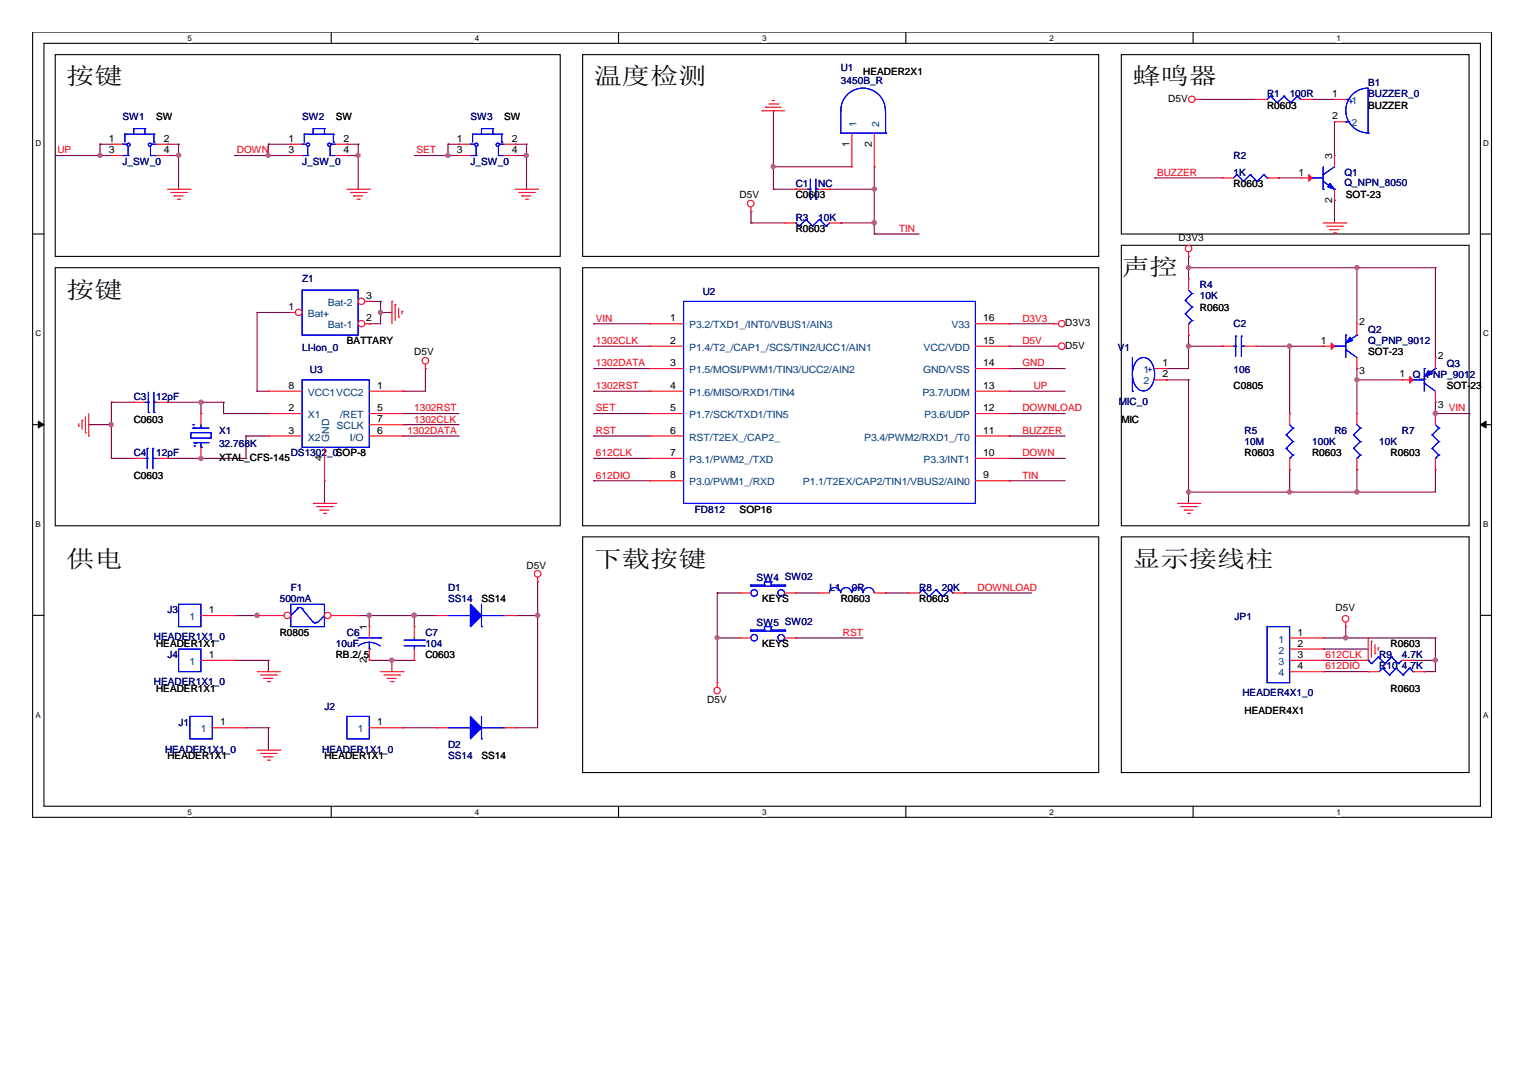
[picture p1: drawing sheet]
<svg xmlns="http://www.w3.org/2000/svg" width="297mm" height="210mm" viewBox="0 0 297 210" stroke-linecap="round" stroke-linejoin="round" font-family="sans-serif">
<path d="M6.3 6.2h284v152.9h-284zM8.6 8.4h279.6v148.6h-279.6z" fill="none" stroke="#000" stroke-width=".21"/>
<g fill="#fff">
<path d="M36.5 6.4h.8v1.8h-.8z"/>
<path d="M36.5 157.2h.8v1.8h-.8z"/>
</g>
<path d="M64.5 6.2v2.2M64.5 157v2.2" fill="none" stroke="#000" stroke-width=".21"/>
<g fill="#fff">
<path d="M92.4 6.4h.9v1.8h-.9z"/>
<path d="M92.4 157.2h.9v1.8h-.9z"/>
</g>
<path d="M120.4 6.2v2.2M120.4 157v2.2" fill="none" stroke="#000" stroke-width=".21"/>
<g fill="#fff">
<path d="M148.3 6.4h.9v1.8h-.9z"/>
<path d="M148.3 157.2h.9v1.8h-.9z"/>
</g>
<path d="M176.3 6.2v2.2M176.3 157v2.2" fill="none" stroke="#000" stroke-width=".21"/>
<g fill="#fff">
<path d="M204.3 6.4h.8v1.8h-.8z"/>
<path d="M204.3 157.2h.8v1.8h-.8z"/>
</g>
<path d="M232.2 6.2v2.2M232.2 157v2.2" fill="none" stroke="#000" stroke-width=".21"/>
<g fill="#fff">
<path d="M260.2 6.4h.8v1.8h-.8z"/>
<path d="M260.2 157.2h.8v1.8h-.8z"/>
<path d="M6.9 26.9h1.1v1.8h-1.1z"/>
<path d="M288.7 26.9h1.1v1.8h-1.1z"/>
<path d="M6.9 64.1h1.1v1.7h-1.1z"/>
<path d="M288.7 64.1h1.1v1.7h-1.1z"/>
</g>
<path d="M6.3 45.6h2.3M288.2 45.6h2.2" fill="none" stroke="#000" stroke-width=".21"/>
<g fill="#fff">
<path d="M6.9 101.2h1v1.8h-1z"/>
<path d="M288.7 101.2h1v1.8h-1z"/>
</g>
<path d="M6.3 82.7h2.3M288.2 82.7h2.2" fill="none" stroke="#000" stroke-width=".21"/>
<g fill="#000" stroke="#000" stroke-width=".19">
<path d="M7.5 82l1.1 .7-1.1 .6z" fill-rule="evenodd"/>
<path d="M288.2 82.7l1.1-.7v1.3z" fill-rule="evenodd"/>
</g>
<g fill="#fff">
<path d="M6.9 138.3h1v1.8h-1z"/>
<path d="M288.7 138.3h1v1.8h-1z"/>
</g>
<path d="M10.8 10.6h98.3v39.3h-98.3zM113.4 10.6h100.5v39.3h-100.5zM218.3 10.6h67.7v35h-67.7zM10.8 52.1h98.3v50.3h-98.3zM113.4 52.1h100.5v50.3h-100.5zM218.3 47.8h67.7v54.6h-67.7zM6.3 119.8h2.3M113.4 104.5h100.5v45.9h-100.5zM218.3 104.5h67.7v45.9h-67.7zM288.2 119.8h2.2" fill="none" stroke="#000" stroke-width=".21"/>
<g fill="none" stroke="#800040" stroke-width=".21">
<path d="M233.6 19.4h.1M233.6 19.4h10.9M255.4 19.4h.1M255.4 19.4h4.4M10.8 30.3h.1M10.8 30.3h10.9M19.5 28.1h.1M19.5 30.3h.1M19.5 28.1h2.2M19.5 28.1v2.2M32.6 28.1h.1M32.6 30.3h.1"/>
<path d="M32.6 28.1h2.2M32.6 30.3h2.2M34.8 30.3h.1M34.8 28.1h.1M34.8 28.1v8.7M45.7 30.3h.1M45.7 30.3h10.9M52.2 28.1h.1M52.2 30.3h.1M52.2 28.1h4.4M52.2 28.1v2.2M67.5 28.1h.1"/>
<path d="M67.5 30.3h.1M67.5 28.1h2.2M67.5 30.3h2.2M69.7 28.1h.1M69.7 30.3h.1M69.7 28.1v8.7M80.6 30.3h.1M80.6 30.3h8.8M87.2 28.1h.1M87.2 30.3h.1M87.2 28.1h2.2M87.2 28.1v2.2"/>
<path d="M100.3 28.1h.1M100.3 30.3h.1M100.3 28.1h2.2M100.3 30.3h2.2M102.5 28.1h.1M102.5 30.3h.1M102.5 28.1v8.7M150.5 32.5h.1M150.5 21.6h.1M150.5 36.8h.1M150.5 32.5h15.3M150.5 21.6v15.2"/>
<path d="M150.5 36.8h4.4M161.5 36.8h.1M161.5 36.8h8.7M170.2 32.5h.1M170.2 36.8h.1M170.2 32.5v13.1M224.8 34.6h.1M224.8 34.6h13.1M248.8 34.6h.1M248.8 34.6h4.4M259.8 23.7h.1M259.8 39h.1"/>
<path d="M259.8 23.7v6.6M259.8 39v4.4M71.9 58.7h.1M71.9 58.7h2.2M74.1 58.7h.1M74.1 58.7v4.3h-2.2M146.2 41.2h.1M146.2 43.4h.1M146.2 43.4h6.5M146.2 41.2v2.2M163.7 43.4h.1M163.7 43.4h6.5"/>
<path d="M170.2 45.6h.1M170.2 43.4h.1M170.2 45.6h8.7M231.4 52.1h.1M231.4 49.9h.1M231.4 49.9v4.4M231.4 52.1h48M264.1 52.1h.1M264.1 52.1v10.9M279.4 52.1h.1M279.4 52.1v17.5M21.7 78.3h.1"/>
<path d="M21.7 78.3h4.3M21.7 78.3v11M32.6 78.3h.1M32.6 78.3h10.9M39.1 78.3h.1M39.1 78.3v2.2M43.5 78.3h.1M43.5 78.3v2.2h8.7M50 60.8h.1M50 76.2h.1M50 76.2h2.2M50 60.8h6.6"/>
<path d="M50 60.8v15.4M71.9 63h.1M74.1 60.8h.1M74.1 60.8h2.2M78.4 76.2h.1M82.8 71.8h.1M82.8 71.8v4.4h-4.4M115.6 63h.1M115.6 67.4h.1M115.6 71.8h.1M115.6 76.2h.1M115.6 63h10.9"/>
<path d="M115.6 67.4h10.9M115.6 71.8h10.9M115.6 76.2h10.9M196.4 63h.1M196.4 67.4h.1M196.4 71.8h.1M196.4 76.2h.1M196.4 63h8.7M196.4 67.4h8.7M196.4 71.8h10.9M196.4 76.2h10.9M227 71.8h.1"/>
<path d="M227 74h.1M227 74h4.4M231.4 67.4h.1M231.4 65.2h.1M231.4 74h.1M231.4 67.4h6.5M231.4 65.2v6.6h-4.4M231.4 74v24M237.9 67.4h.1M244.5 67.4h13.1M251 67.4h.1M251 67.4v13.1"/>
<path d="M257.6 67.4h.1M264.1 74h.1M264.1 71.8h.1M264.1 74h8.8M264.1 71.8v8.7M279.4 78.3h.1M279.4 78.3v2.2h6.6M17.3 82.7h.1M17.3 82.7h4.4M21.7 82.7h.1M21.7 89.3h.1M21.7 89.3h4.3"/>
<path d="M32.6 89.3h.1M32.6 89.3h15.3M39.1 89.3h.1M39.1 80.5h.1M47.9 89.3h.1M47.9 84.9h.1M47.9 84.9h4.3M47.9 84.9v4.4M52.2 80.5h.1M63.2 98h.1M63.2 93.6v4.4M78.4 80.5h.1"/>
<path d="M78.4 82.7h.1M78.4 84.9h.1M78.4 80.5h11M78.4 84.9h11M78.4 82.7h11M115.6 80.5h.1M115.6 84.9h.1M115.6 89.3h.1M115.6 93.6h.1M115.6 80.5h10.9M115.6 84.9h10.9M115.6 89.3h10.9"/>
<path d="M115.6 93.6h10.9M196.4 80.5h.1M196.4 84.9h.1M196.4 89.3h.1M196.4 93.6h.1M196.4 80.5h10.9M196.4 84.9h10.9M196.4 89.3h10.9M196.4 93.6h10.9M231.4 95.8h.1M251 91.5h.1M251 95.8h.1"/>
<path d="M251 91.5v4.3M264.1 95.8h.1M264.1 91.5h.1M264.1 91.5v4.3M279.4 91.5h.1M279.4 91.5v4.3h-48M286 80.5h.1M45.7 119.9h.1M45.7 119.9h4.3M69.7 119.9h.1M69.7 119.9h15.3M71.9 119.9h.1"/>
<path d="M71.9 119.9v2.1M80.6 119.9h.1M80.6 119.9v2.1M100.3 119.9h.1M100.3 119.9h4.3M104.6 113.3h.1M104.6 119.9h.1M104.6 113.3v28.4h-4.3M139.6 115.5h.1M139.6 115.5v17.4M139.6 115.5h4.4M154.9 115.5h.1"/>
<path d="M154.9 115.5h4.4M172.4 115.5h.1M172.4 115.5h4.3M187.7 115.5h.1M187.7 115.5h13.1M45.7 128.6h.1M45.7 128.6h6.5M52.2 128.6h.1M52.2 128.6v2.2M71.9 128.6h.1M71.9 128.6h8.7M76.3 128.6h.1"/>
<path d="M76.3 128.6v2.2M139.6 124.2h.1M139.6 124.2h4.4M154.9 124.2h.1M154.9 124.2h13.1M257.6 128.6h.1M257.6 126.4h.1M257.6 128.6h6.5M257.6 124.2h21.8M257.6 130.8h8.7M257.6 126.4h8.7M262 124.2h.1"/>
<path d="M262 122v2.2M266.3 130.8h.1M275 128.6h.1M275 128.6h4.4M277.2 130.8h.1M279.4 128.6h.1M279.4 124.2h.1M279.4 124.2v6.6h-2.2M47.9 141.7h.1M47.9 141.7h4.3M52.2 141.7h.1M52.2 141.7v4.4"/>
<path d="M78.4 141.7h.1M78.4 141.7h6.6M100.3 141.7h.1"/>
</g>
<g fill="#f0f" stroke="#f0f" stroke-width=".21">
<circle cx="19.4" cy="30.3" r=".4"/>
<circle cx="34.8" cy="30.3" r=".42"/>
<circle cx="52.2" cy="30.3" r=".4"/>
<circle cx="69.7" cy="30.3" r=".42"/>
<circle cx="87.2" cy="30.3" r=".42"/>
<circle cx="102.5" cy="30.3" r=".42"/>
<circle cx="50" cy="119.8" r=".43"/>
<circle cx="104.6" cy="119.8" r=".43"/>
<circle cx="71.9" cy="119.8" r=".43"/>
<circle cx="80.6" cy="119.8" r=".43"/>
<circle cx="76.3" cy="128.6" r=".42"/>
<circle cx="139.6" cy="124.2" r=".42"/>
<circle cx="21.6" cy="82.7" r=".43"/>
<circle cx="74" cy="60.8" r=".42"/>
<circle cx="150.5" cy="32.4" r=".42"/>
<circle cx="231.3" cy="67.4" r=".43"/>
<circle cx="251" cy="67.4" r=".43"/>
<circle cx="264.1" cy="73.9" r=".42"/>
<circle cx="264.1" cy="95.8" r=".42"/>
<circle cx="251" cy="95.8" r=".42"/>
<circle cx="264.1" cy="52.1" r=".42"/>
<circle cx="231.4" cy="52.1" r=".42"/>
<circle cx="170.2" cy="43.4" r=".43"/>
<circle cx="170.2" cy="36.8" r=".43"/>
<circle cx="279.4" cy="80.5" r=".43"/>
<circle cx="231.4" cy="95.8" r=".42"/>
<circle cx="39.1" cy="89.2" r=".43"/>
<circle cx="39.1" cy="78.3" r=".43"/>
<circle cx="261.9" cy="124.2" r=".43"/>
<circle cx="279.4" cy="128.6" r=".42"/>
</g>
<g fill="none" stroke="#f00" stroke-width=".21">
<path d="M150.3 19.6h.1M150.3 19.6h.4M232.7 19.4h.9M233.6 19.4h.1M244.5 19.4h.1M244.5 19.4h2.1M253.2 19.4h2.2M255.4 19.4h.1M21.7 28.1h.1M21.7 30.3h.1M21.7 28.1h2.1M21.7 30.3h2.1"/>
<path d="M30.4 28.1h2.2M30.4 30.3h2.2M32.6 28.1h.1M32.6 30.3h.1M32.6 36.8h4.4M33.2 37.5h3.1M33.9 38.2h.1M33.9 38.2h1.7M34.5 38.8h.5M35 38.8h.1M36.3 37.5h.1M37 36.8h.1"/>
<path d="M67.5 36.8h4.4M68.2 37.5h3M68.8 38.2h.1M68.8 38.2h1.8M69.5 38.8h.4M69.9 38.8h.1M71.2 37.5h.1M71.9 36.8h.1M100.3 36.8h4.3M101 37.5h3M101.6 38.2h.1M101.6 38.2h1.7"/>
<path d="M102.3 38.8h.4M102.7 38.8h.1M104 37.5h.1M104.6 36.8h.1M148.3 21.6h.1M148.3 21.6h4.4M149 20.9h.1M149 20.9h3.1M149.6 20.2h1.8M151.4 20.2h.1M237.9 34.6h.1M237.9 34.6h2.2"/>
<path d="M246.6 34.6h2.2M248.8 34.6h.1M76.3 58.7h.1M76.3 58.7v4.3M76.9 59.3h.1M76.9 59.3v3.1M146.2 41.2h.1M146.2 40.3v.9M152.7 43.4h.1M152.7 43.4h2.2M161.5 43.4h2.2M163.7 43.4h.1"/>
<path d="M231.4 49.9h.1M231.4 54.3h.1M231.4 49.1v.8M231.4 54.3v2.2M257.6 43.4h4.4M258.2 44h3.1M258.9 44.7h.1M258.9 44.7h1.7M259.5 45.4h.5M260 45.4h.1M261.3 44h.1M262 43.4h.1"/>
<path d="M26 78.3h.1M26 78.3h2.2M30.4 78.3h2.2M32.6 78.3h.1M52.2 76.2h.1M52.2 76.2h6.6M71.9 76.2h6.5M77.6 61.7h.1M77.6 60v1.7M78.2 60.6h.1M78.2 60.6v.5M78.4 76.2h.1"/>
<path d="M82.8 71.8h.1M82.8 70.9v.9M205.1 63h.1M205.1 67.4h.1M205.1 63h.9M205.1 67.4h.9M231.4 65.2h.1M231.4 63v2.2M272.9 74h.1M272.9 74h2.1M279.4 69.6h.1M279.4 78.3h.1"/>
<path d="M279.4 69.6v2.2M279.4 76.2v2.1M15.3 82.9h.1M15.3 82.5v.4M16 81.8h.1M16 81.8v1.8M16.6 84.3h.1M16.6 81.2v3.1M17.3 84.9h.1M17.3 80.5v4.4M26 89.3h.1M26 89.3h2.2"/>
<path d="M30.4 89.3h2.2M32.6 89.3h.1M52.2 80.5h.1M52.2 84.9h.1M52.2 80.5h6.6M52.2 84.9h6.6M61 98h4.4M61.6 98.7h3.1M62.3 99.3h.1M62.3 99.3h1.8M62.9 100h.5M63.2 93.6h.1"/>
<path d="M63.2 87.1v6.5M63.4 100h.1M64.7 98.7h.1M65.4 98h.1M71.9 80.5h6.5M71.9 84.9h6.5M71.9 82.7h6.5M78.4 84.9h.1M78.4 82.7h.1M78.4 80.5h.1M229.2 98h4.4M229.8 98.7h3.1"/>
<path d="M230.5 99.3h.1M230.5 99.3h1.7M231.1 100h.5M231.6 100h.1M232.9 98.7h.1M233.6 98h.1M264.1 80.5h.1M264.1 91.5h.1M264.1 80.5v2.2M264.1 89.3v2.2M85 119.9h.1M85 119.9h2.2"/>
<path d="M98.1 119.9h2.2M100.3 119.9h.1M104.6 113.3h.1M104.6 112.4v.9M144 115.5h.1M144 115.5h2.2M152.7 115.5h2.2M154.9 115.5h.1M176.7 115.5h.1M176.7 115.5h2.2M185.5 115.5h2.2M187.7 115.5h.1"/>
<path d="M39.1 128.6h6.6M45.7 128.6h.1M50 130.8h4.4M50.7 131.4h3.1M51.4 132.1h.1M51.4 132.1h1.7M52 132.7h.5M52.5 132.7h.1M53.8 131.4h.1M54.4 130.8h.1M74.1 130.8h4.3M74.7 131.4h3.1"/>
<path d="M75.4 132.1h.1M75.4 132.1h1.7M76 132.7h.5M76.5 132.7h.1M77.8 131.4h.1M78.4 130.8h.1M80.6 122h.1M80.6 128.6h.1M80.6 122v2.2M80.6 126.4v2.2M139.6 132.9h.1M139.6 132.9v.9"/>
<path d="M251 130.8h6.6M251 128.6h6.6M251 124.2h6.6M251 126.4h6.6M257.6 124.2h.1M257.6 126.4h.1M257.6 128.6h.1M257.6 130.8h.1M262 122h.1M262 121.2v.8M264.1 128.6h.1M266.3 124.2h.1"/>
<path d="M266.3 130.8h.1M266.3 130.8h2.2M266.3 124.2v4.4h-2.2M267 124.9h.1M267 124.9v3M267.6 127.3h.1M267.6 125.5v1.8M268.3 126.2h.1M268.3 126.2v.4M272.9 128.6h2.1M275 128.6h.1M275 130.8h2.2"/>
<path d="M277.2 130.8h.1M50 146.1h4.4M50.7 146.7h3.1M51.4 147.4h.1M51.4 147.4h1.7M52 148h.5M52.5 148h.1M53.8 146.7h.1M54.4 146.1h.1M85 141.7h.1M85 141.7h2.2M98.1 141.7h2.2"/>
<path d="M100.3 141.7h.1"/>
<circle cx="232" cy="19.3" r=".63"/>
<circle cx="146.1" cy="39.6" r=".64"/>
<circle cx="231.3" cy="48.4" r=".64"/>
<circle cx="82.8" cy="70.2" r=".64"/>
<circle cx="206.7" cy="67.4" r=".64"/>
<circle cx="206.7" cy="63" r=".63"/>
<circle cx="104.6" cy="111.7" r=".64"/>
<circle cx="139.6" cy="134.5" r=".63"/>
<circle cx="261.9" cy="120.5" r=".64"/>
</g>
<g fill="none" stroke="#00f" stroke-width=".21">
<path d="M247.3 18.7h.1M247.3 18.7l-.7 .7M247.3 18.7l1.3 1.3M248.6 20h.1M249.9 18.7h.1M249.9 18.7l-1.3 1.3M249.9 18.7l1.3 1.3M251.2 20h.1M252.6 18.7h.1M252.6 18.7l-1.4 1.3M252.6 18.7l.6 .7M253.2 19.4h.1"/>
<path d="M23.8 28.1h.1M23.8 30.3h.1M23.8 28.1h.9M23.8 30.3h1.1M24.3 26.1h.1M24.3 26.1v1.6M24.3 26.1h5.7M24.9 30.3h.1M24.9 28.5v1.8M26 25h.1M26 25v1.1M26 25h2.2"/>
<path d="M28.2 25h.1M28.2 26.1h.1M28.2 25v1.1M29.3 30.3h.1M29.3 30.3h1.1M29.3 28.5v1.8M29.5 28.1h.1M29.5 28.1h.9M30 26.1h.1M30 27.7h.1M30 26.1v1.6M30.4 30.3h.1"/>
<path d="M240.7 34h.1M240.7 34l-.6 .6M240.7 34l1.4 1.3M242.1 35.3h.1M243.4 34h.1M243.4 34l-1.3 1.3M243.4 34l1.3 1.3M244.7 35.3h.1M246 34h.1M246 34l-1.3 1.3M246 34l.6 .6M246.6 34.6h.1"/>
<path d="M154.9 43.4h.1M154.9 43.4l.7 .6M155.6 44h.1M156.9 42.7h.1M156.9 42.7l1.3 1.3M156.9 42.7l-1.3 1.3M158.2 44h.1M159.5 42.7h.1M159.5 42.7l1.3 1.3M159.5 42.7l-1.3 1.3M160.8 44h.1M161.5 43.4l-.7 .6"/>
<path d="M230.7 58.5h.1M230.7 58.5l1.3 1.3M231.4 56.5l.6 .7M232 57.2h.1M232 59.8h.1M232 57.2l-1.3 1.3M232 59.8l-1.3 1.3M28.2 78.3h.7M28.9 78.3h.1M28.9 76.4v3.9M30 78.3h.1M30 78.3h.4"/>
<path d="M30 76.4v3.9M58.8 74h13.1v13.1h-13.1zM230.7 61.1h.1M230.7 61.1l1.3 1.3M231.4 63h.1M232 62.4h.1M232 62.4l-.6 .6M275 74h.1M275 74h2.2M277.2 74.6h.1M277.2 71.8h.1M277.2 74.6l2.2 1.6"/>
<path d="M277.2 71.8v4.4M279.4 71.8h.1M279.4 71.8l-2.2 1.5M28.2 89.3h.5M28.7 89.3h.1M28.7 87.3h.1M28.7 87.3v3.9M28.9 80.3h.1M29.8 87.3h.1M29.8 89.3h.1M29.8 89.3h.6M29.8 87.3v3.9"/>
<path d="M30 80.3h.1M263.5 84.7h.1M263.5 87.3h.1M263.5 84.7l1.3 1.3M263.5 87.3l1.3 1.3M264.1 89.3h.1M264.1 82.7l.7 .7M264.8 83.4h.1M264.8 86h.1M264.8 88.6h.1M264.8 83.4l-1.3 1.3M264.8 86l-1.3 1.3"/>
<path d="M264.8 88.6l-.7 .7M56.6 117.7h6.6v4.3h-6.6zM57.8 118.5a.78 .78 0 0 1 1 0M57.9 118.5h.1M57.9 118.5l-1.3 1.4M58.8 118.5h.1M58.8 118.5l2.2 2.7M63.2 119.9h.1M63.2 119.9l-1.4 1.3M87.2 119.9h4.4M91.6 119.9h.1M93.7 117.7v4.3"/>
<path d="M93.7 119.9h4.4M98.1 119.9h.1M146.2 113.9h.1M146.2 114.1h.1M146.2 114.1h6.5M146.2 113.9h2.6M146.2 113.9v.2M148.8 113.3h.1M148.8 113.9h.1M148.8 113.3h1.3M148.8 113.3v.6M150.1 113.9h.1"/>
<path d="M150.1 113.3h.1M150.1 113.9h2.6M150.1 113.3v.6M152.7 114.1h.1M152.7 113.9h.1M152.7 113.9v.2M179.6 114.8h.1M179.6 114.8l-.7 .7M179.6 114.8l1.3 1.3M180.9 116.1h.1M182.2 114.8h.1M182.2 114.8l-1.3 1.3"/>
<path d="M182.2 114.8l1.3 1.3M183.5 116.1h.1M184.8 114.8h.1M184.8 114.8l-1.3 1.3M184.8 114.8l.7 .7M185.5 115.5h.1M34.8 126.4h4.3v4.4h-4.3zM61 121.1l.4 .2 .3-.2M78.7 125.7h3.9M78.7 124.6h3.9M80.6 124.6h.1M80.6 125.7h.1"/>
<path d="M80.6 124.2v.4M80.6 125.7v.7M82.6 125.7h.1M82.6 124.6h.1M93.7 122h.1M93.7 139.5v4.4M246.6 122h4.4v10.9h-4.4zM266.3 128.6h.1M266.3 128.6l.7 .6M267 129.2h.1M268.3 127.9h.1M268.3 127.9l1.3 1.3"/>
<path d="M268.3 127.9l-1.3 1.3M269.2 130.1h.1M269.2 130.1l-.7 .7M269.2 130.1l1.3 1.3M269.6 129.2h.1M270.5 131.4h.1M270.9 127.9h.1M270.9 127.9l1.3 1.3M270.9 127.9l-1.3 1.3M271.8 130.1h.1M271.8 130.1l-1.3 1.3M271.8 130.1l1.3 1.3"/>
<path d="M272.2 129.2h.1M272.9 128.6l-.7 .6M273.1 131.4h.1M274.4 130.1h.1M274.4 130.1l-1.3 1.3M274.4 130.1l.6 .7M275 130.8h.1M87.2 141.7h4.4M91.6 141.7h.1M93.7 143.9h.1M93.7 141.7h4.4M98.1 141.7h.1"/>
<circle cx="25" cy="28.2" r=".31"/>
<circle cx="29.2" cy="28.2" r=".31"/>
<circle cx="146.8" cy="115.5" r=".64"/>
<circle cx="152.1" cy="115.5" r=".64"/>
</g>
<g fill="#00f" stroke="#00f" stroke-width=".21">
<path d="M278.1 72.2l.5 .7-1.4 .4z" fill-rule="evenodd"/>
<path d="M278.1 72.2l.5 .7-1.4 .4z" fill-rule="evenodd"/>
<path d="M91.6 139.5l2.1 2.2-2.1 2.2z" fill-rule="evenodd"/>
<path d="M91.6 139.5l2.1 2.2-2.1 2.2z" fill-rule="evenodd"/>
<path d="M91.6 117.7l2.1 2.2-2.1 2.1z" fill-rule="evenodd"/>
<path d="M91.6 117.7l2.1 2.2-2.1 2.1z" fill-rule="evenodd"/>
</g>
<path d="M274.4 73.3l.6 .7-.6 .6z" fill-rule="evenodd" fill="#f00" stroke="#f00" stroke-width=".21"/>
<circle cx="55.9" cy="119.8" r=".63" fill="#fff" stroke="#f00" stroke-width=".21"/>
<path d="M50 119.9h.1M50 119.9h5.3" fill="none" stroke="#f00" stroke-width=".21"/>
<circle cx="63.8" cy="119.8" r=".63" fill="#fff" stroke="#f00" stroke-width=".21"/>
<g fill="none" stroke="#f00" stroke-width=".21">
<path d="M56.6 28.1h.1M56.6 30.3h.1M56.6 28.1h2.2M56.6 30.3h2.2M65.4 28.1h2.1M65.4 30.3h2.1M67.5 28.1h.1M67.5 30.3h.1M89.4 28.1h.1M89.4 30.3h.1M89.4 28.1h2.2M89.4 30.3h2.2"/>
<path d="M98.1 28.1h2.2M98.1 30.3h2.2M100.3 28.1h.1M100.3 30.3h.1M154.9 36.8h.1M154.9 36.8h2.2M159.3 36.8h2.2M161.5 36.8h.1M253.2 34.6h.1M253.2 34.6h2.2M259.8 39h.1M259.8 30.3h.1"/>
<path d="M259.8 30.3v2.2M259.8 36.8v2.2M126.5 63h.1M126.5 67.4h.1M126.5 71.8h.1M126.5 76.2h.1M126.5 63h6.6M126.5 67.4h6.6M126.5 71.8h6.6M126.5 76.2h6.6M189.9 63h6.5M189.9 67.4h6.5"/>
<path d="M189.9 71.8h6.5M189.9 76.2h6.5M196.4 63h.1M196.4 67.4h.1M196.4 71.8h.1M196.4 76.2h.1M224.8 71.8h2.2M224.8 74h2.2M227 71.8h.1M227 74h.1M237.9 67.4h.1M237.9 67.4h2.2"/>
<path d="M242.3 67.4h2.2M244.5 67.4h.1M39.1 80.5h.1M39.1 89.3h.1M39.1 80.5v2.2M39.1 87.1v2.2M126.5 80.5h.1M126.5 84.9h.1M126.5 89.3h.1M126.5 93.6h.1M126.5 80.5h6.6M126.5 84.9h6.6"/>
<path d="M126.5 89.3h6.6M126.5 93.6h6.6M189.9 80.5h6.5M189.9 84.9h6.5M189.9 89.3h6.5M189.9 93.6h6.5M196.4 80.5h.1M196.4 84.9h.1M196.4 89.3h.1M196.4 93.6h.1M251 80.5h.1M251 91.5h.1"/>
<path d="M251 80.5v2.2M251 89.3v2.2M279.4 80.5h.1M279.4 91.5h.1M279.4 80.5v2.2M279.4 89.3v2.2M39.1 119.9h6.6M45.7 119.9h.1M64.5 119.9h5.2M69.7 119.9h.1M71.9 122h.1M71.9 128.6h.1"/>
<path d="M71.9 122v2.2M71.9 126.4v2.2M144 124.2h.1M144 124.2h2.2M152.7 124.2h2.2M154.9 124.2h.1M41.3 141.7h6.6M47.9 141.7h.1M71.9 141.7h6.5M78.4 141.7h.1"/>
</g>
<g fill="none" stroke="#00f" stroke-width=".21">
<path d="M58.8 28.1h.1M58.8 30.3h.1M58.8 28.1h.8M58.8 30.3h1.1M59.2 26.1h.1M59.2 26.1v1.6M59.2 26.1h5.7M59.9 30.3h.1M59.9 28.5v1.8M61 25h.1M61 25v1.1M61 25h2.2"/>
<path d="M63.2 25h.1M63.2 26.1h.1M63.2 25v1.1M64.3 30.3h.1M64.3 30.3h1.1M64.3 28.5v1.8M64.5 28.1h.1M64.5 28.1h.9M64.9 26.1h.1M64.9 27.7h.1M64.9 26.1v1.6M65.4 30.3h.1"/>
<path d="M91.6 28.1h.1M91.6 30.3h.1M91.6 28.1h.8M91.6 30.3h1.1M92 26.1h.1M92 26.1h5.7M92 26.1v1.6M92.7 30.3h.1M92.7 28.5v1.8M93.7 25h.1M93.7 25h2.2M93.7 25v1.1"/>
<path d="M95.9 25h.1M95.9 26.1h.1M95.9 25v1.1M97 30.3h.1M97 30.3h1.1M97 28.5v1.8M97.2 28.1h.1M97.2 28.1h.9M97.7 26.1h.1M97.7 27.7h.1M97.7 26.1v1.6M98.1 30.3h.1"/>
<path d="M157.1 36.8h.6M157.7 38.8h.1M157.7 36.8h.1M157.7 34.9v3.9M158.8 36.8h.1M158.8 38.8h.1M158.8 36.8h.5M158.8 34.9v3.9M255.4 34.6h.1M255.4 34.6h2.2M257.6 34h.1M257.6 36.8h.1"/>
<path d="M257.6 35.3l2.2 1.5M257.6 32.5v4.3M259.8 36.8h.1M259.8 32.5l-2.2 1.5M58.8 56.5h10.9v8.7h-10.9zM133.1 58.7h56.8v39.3h-56.8zM220.4 76.2h.1M220.4 69.6v6.6M221.2 70.3a1.73 1.73 0 0 1 1.7-.7 1.73 1.73 0 0 1 1.4 1.2 4.2 4.2 0 0 1-.8 5 1.73 1.73 0 0 1-2.6-.9 4.6 4.6 0 0 1 .3-4.6zM240.1 67.4h.4M240.5 67.4h.1M240.5 65.5h.1"/>
<path d="M240.5 65.5v3.9M241.6 65.5h.1M241.6 67.4h.1M241.6 67.4h.7M241.6 65.5v3.9M37.2 84.3h3.9v1h-3.9zM37.6 82.7h.1M37.6 83.4h.1M37.6 83.4h3.1M37.8 86.2h.1M37.8 86.8h.1M37.8 83.4h.1"/>
<path d="M37.8 86.2h2.9M38.1 86.2h.1M39.1 83.4h.1M39.1 87.1h.1M39.1 82.7v.7M39.1 86.2v.9M250.4 84.7h.1M250.4 87.3h.1M250.4 84.7l1.3 1.3M250.4 87.3l1.3 1.3M251 89.3h.1M251 82.7l.7 .7"/>
<path d="M251.7 83.4h.1M251.7 86h.1M251.7 88.6h.1M251.7 83.4l-1.3 1.3M251.7 86l-1.3 1.3M251.7 88.6l-.7 .7M278.8 84.7h.1M278.8 87.3h.1M278.8 84.7l1.3 1.3M278.8 87.3l1.3 1.3M279.4 89.3h.1M279.4 82.7l.7 .7"/>
<path d="M280.1 83.4h.1M280.1 86h.1M280.1 88.6h.1M280.1 83.4l-1.3 1.3M280.1 86l-1.3 1.3M280.1 88.6l-.7 .7M34.8 117.7h4.3v4.3h-4.3zM37 139.5h4.3v4.4h-4.3zM67.5 139.5h4.4v4.4h-4.4zM69.7 125.8l1.2-.6 .9-.1 1 .1 1.2 .6M69.7 124.2h4.4M71.9 126.4h.1"/>
<path d="M71.9 125.1v1.3M74.1 124.2h.1M146.2 122.7h.1M146.2 122.9h.1M146.2 122.9h6.5M146.2 122.7h2.6M146.2 122.7v.2M148.8 122h.1M148.8 122.7h.1M148.8 122h1.3M148.8 122v.7M150.1 122.7h.1"/>
<path d="M150.1 122h.1M150.1 122.7h2.6M150.1 122v.7M152.7 122.9h.1M152.7 122.7h.1M152.7 122.7v.2"/>
<circle cx="60" cy="28.2" r=".32"/>
<circle cx="64.1" cy="28.2" r=".32"/>
<circle cx="92.7" cy="28.2" r=".32"/>
<circle cx="96.9" cy="28.2" r=".32"/>
<circle cx="146.8" cy="124.2" r=".64"/>
<circle cx="152.1" cy="124.2" r=".64"/>
</g>
<g fill="#00f" stroke="#00f" stroke-width=".21">
<path d="M258.9 35.7l.9 1.1-1.4-.4z" fill-rule="evenodd"/>
<path d="M258.9 35.7l.9 1.1-1.4-.4z" fill-rule="evenodd"/>
</g>
<path d="M254.8 34l.6 .6-.6 .7z" fill-rule="evenodd" fill="#f00" stroke="#f00" stroke-width=".21"/>
<circle cx="58.1" cy="60.8" r=".63" fill="#fff" stroke="#f00" stroke-width=".21"/>
<path d="M56.6 60.8h.1M56.6 60.8h.9" fill="none" stroke="#f00" stroke-width=".21"/>
<circle cx="70.4" cy="63" r=".63" fill="#fff" stroke="#f00" stroke-width=".21"/>
<path d="M71 63h.9M71.9 63h.1" fill="none" stroke="#f00" stroke-width=".21"/>
<circle cx="70.4" cy="58.7" r=".63" fill="#fff" stroke="#f00" stroke-width=".21"/>
<g fill="none" stroke="#f00" stroke-width=".21">
<path d="M259.8 19.4h.1M259.8 19.4h2.2M165.8 32.5h.1M165.8 25.9v6.6M170.2 32.5h.1M170.2 25.9v6.6M259.8 23.7h.1M259.8 23.7h2.2M71 58.7h.9M71.9 58.7h.1M257.6 67.4h.1M257.6 67.4h2.2"/>
<path d="M264.1 63h.1M264.1 71.8h.1M264.1 63v2.2M264.1 69.6v2.2M159.3 115.5h.1M159.3 115.5h2.2M170.2 115.5h2.2M172.4 115.5h.1"/>
</g>
<g fill="none" stroke="#00f" stroke-width=".21">
<path d="M262 19.4h.6M262.6 19.4h.1M266.3 17.2a4.4 4.4 0 0 0-4.3 4.3 4.4 4.4 0 0 0 4.3 4.4M266.3 17.2v8.7M163.7 25.9h.1M163.7 21.5v.1a4.3 4.3 0 0 1 4.3-4.4 4.3 4.3 0 0 1 4.3 4.4v-.1M163.7 25.9h8.7M163.7 21.6v4.3M172.4 25.9h.1M172.4 21.6v4.3M262 23.7h.1M262 23.7h.6"/>
<path d="M262.6 23.7h.1M266.3 25.9h.1M259.8 67.4h.1M259.8 67.4h2.2M262 68.1h.1M262 65.2h.1M262 68.1l2.1 1.5M262 65.2v4.4M264.1 65.2h.1M264.1 65.2l-2.1 1.6M161.5 115.4a1.08 1.08 0 0 1 1-1 1.08 1.08 0 0 1 1.1 1M163.7 115.4a1.06 1.06 0 0 1 1-1 1.06 1.06 0 0 1 1.1 1"/>
<path d="M165.8 115.4a1.08 1.08 0 0 1 1.1-1 1.08 1.08 0 0 1 1.1 1M168 115.4a1.06 1.06 0 0 1 1.1-1 1.06 1.06 0 0 1 1 1"/>
</g>
<g fill="#00f" stroke="#00f" stroke-width=".21">
<path d="M262.8 65.7l.5 .6-1.3 .5z" fill-rule="evenodd"/>
<path d="M262.8 65.7l.5 .6-1.3 .5z" fill-rule="evenodd"/>
</g>
<path d="M259.1 66.8l.7 .6-.7 .6z" fill-rule="evenodd" fill="#f00" stroke="#f00" stroke-width=".21"/>
<g fill="#f0f" stroke="#f0f" stroke-width=".21">
<circle cx="19.4" cy="30.3" r=".4"/>
<circle cx="34.8" cy="30.3" r=".42"/>
<circle cx="52.2" cy="30.3" r=".4"/>
<circle cx="69.7" cy="30.3" r=".42"/>
<circle cx="87.2" cy="30.3" r=".42"/>
<circle cx="102.5" cy="30.3" r=".42"/>
<circle cx="50" cy="119.8" r=".43"/>
<circle cx="104.6" cy="119.8" r=".43"/>
<circle cx="71.9" cy="119.8" r=".43"/>
<circle cx="80.6" cy="119.8" r=".43"/>
<circle cx="76.3" cy="128.6" r=".42"/>
<circle cx="139.6" cy="124.2" r=".42"/>
<circle cx="21.6" cy="82.7" r=".43"/>
<circle cx="74" cy="60.8" r=".42"/>
<circle cx="150.5" cy="32.4" r=".42"/>
<circle cx="231.3" cy="67.4" r=".43"/>
<circle cx="251" cy="67.4" r=".43"/>
<circle cx="264.1" cy="73.9" r=".42"/>
<circle cx="264.1" cy="95.8" r=".42"/>
<circle cx="251" cy="95.8" r=".42"/>
<circle cx="264.1" cy="52.1" r=".42"/>
<circle cx="231.4" cy="52.1" r=".42"/>
<circle cx="170.2" cy="43.4" r=".43"/>
<circle cx="170.2" cy="36.8" r=".43"/>
<circle cx="279.4" cy="80.5" r=".43"/>
<circle cx="231.4" cy="95.8" r=".42"/>
<circle cx="39.1" cy="89.2" r=".43"/>
<circle cx="39.1" cy="78.3" r=".43"/>
<circle cx="261.9" cy="124.2" r=".43"/>
<circle cx="279.4" cy="128.6" r=".42"/>
</g>
<g font-size="4.6">
<text x="12.9" y="16.4">按键</text>
<text x="115.6" y="16.4">温度检测</text>
<text x="220.4" y="16.4">蜂鸣器</text>
<text x="218.3" y="53.6">声控</text>
<text x="12.9" y="58">按键</text>
<text x="12.9" y="110.4">供电</text>
<text x="115.6" y="110.4">下载按键</text>
<text x="220.4" y="110.4">显示接线柱</text>
</g>
<g font-size="1.9" fill="#000080">
<text x="163.7" y="13.7">U1</text>
<text x="163.7" y="16.3">3450B_R</text>
<text x="266.3" y="16.8">B1</text>
<text x="23.8" y="23.3">SW1</text>
<text x="58.8" y="23.3">SW2</text>
<text x="91.6" y="23.3">SW3</text>
<text x="246.6" y="18.9">R1</text>
<text x="251" y="18.9">100R</text>
<text x="266.3" y="18.9">BUZZER_0</text>
<text x="23.8" y="32.1">J_SW_0</text>
<text x="58.8" y="32.1">J_SW_0</text>
<text x="91.6" y="32.1">J_SW_0</text>
<text x="240.1" y="31">R2</text>
<text x="240.1" y="34.3">1K</text>
<text x="261.7" y="34.3">Q1</text>
<text x="154.9" y="36.4">C1</text>
<text x="159.3" y="36.4">NC</text>
<text x="261.7" y="36.2">Q_NPN_8050</text>
<text x="154.9" y="43">R3</text>
<text x="159.3" y="43">10K</text>
<text x="58.8" y="55">Z1</text>
<text x="136.8" y="57.4">U2</text>
<text x="233.6" y="56.1">R4</text>
<text x="233.6" y="58.3">10K</text>
<text x="240.1" y="63.7">C2</text>
<text x="266.3" y="64.8">Q2</text>
<text x="58.8" y="68.3">LI-lon_0</text>
<text x="217.6" y="68.3">V1</text>
<text x="266.3" y="67">Q_PNP_9012</text>
<text x="281.6" y="71.4">Q3</text>
<text x="26" y="77.9">C3</text>
<text x="30.4" y="77.9">12pF</text>
<text x="60.3" y="72.7">U3</text>
<text x="240.1" y="72.7">106</text>
<text x="275" y="73.5">Q_PNP_9012</text>
<text x="217.8" y="78.8">MIC_0</text>
<text x="26" y="88.9">C4</text>
<text x="30.4" y="88.9">12pF</text>
<text x="42.6" y="84.5">X1</text>
<text x="42.6" y="87.1">32.768K</text>
<text x="56.6" y="88.9">DS1302_0SOP-8</text>
<text x="242.3" y="84.5">R5</text>
<text x="242.3" y="86.7">10M</text>
<text x="255.4" y="86.7">100K</text>
<text x="259.8" y="84.5">R6</text>
<text x="268.5" y="86.7">10K</text>
<text x="272.9" y="84.5">R7</text>
<text x="135.3" y="99.8">FD812</text>
<text x="147.3" y="113.1">SW4 SW02</text>
<text x="32.6" y="119.4">J3</text>
<text x="54.4" y="117.2">500mA</text>
<text x="56.6" y="115.1">F1</text>
<text x="87.2" y="115.1">D1</text>
<text x="87.2" y="117.2">SS14</text>
<text x="161.5" y="115.1">L1</text>
<text x="165.8" y="115.1">0R</text>
<text x="178.9" y="115.1">R8</text>
<text x="183.3" y="115.1">20K</text>
<text x="30" y="124.7">HEADER1X1_0</text>
<text x="65.4" y="126">10uF</text>
<text x="67.5" y="123.8">C6</text>
<text x="82.8" y="123.8">C7</text>
<text x="82.8" y="126">104</text>
<text x="147.3" y="121.8">SW5 SW02</text>
<text x="240.3" y="120.7">JP1</text>
<text x="32.6" y="128.2">J4</text>
<text x="268.5" y="128.2">R9</text>
<text x="268.5" y="130.4">R10</text>
<text x="272.9" y="128.2">4.7K</text>
<text x="272.9" y="130.4">4.7K</text>
<text x="30" y="133.4">HEADER1X1_0</text>
<text x="241.9" y="135.6">HEADER4X1_0</text>
<text x="34.8" y="141.3">J1</text>
<text x="63.2" y="138.2">J2</text>
<text x="32.1" y="146.5">HEADER1X1_0</text>
<text x="62.7" y="146.5">HEADER1X1_0</text>
<text x="87.2" y="145.6">D2</text>
<text x="87.2" y="147.8">SS14</text>
</g>
<g font-size="1.9">
<text x="168" y="14.6">HEADER2X1</text>
<text x="30.4" y="23.3">SW</text>
<text x="65.4" y="23.3">SW</text>
<text x="98.1" y="23.3">SW</text>
<text x="227.4" y="19.8">D5V</text>
<text x="246.6" y="21.1">R0603</text>
<text x="259.3" y="18.9">1</text>
<text x="259.3" y="23.3">2</text>
<text x="266.3" y="21.1">BUZZER</text>
<text x="21.2" y="27.6">1</text>
<text x="21.2" y="29.8">3</text>
<text x="31.9" y="27.6">2</text>
<text x="31.9" y="29.8">4</text>
<text x="56.2" y="27.6">1</text>
<text x="56.2" y="29.8">3</text>
<text x="66.9" y="27.6">2</text>
<text x="66.9" y="29.8">4</text>
<text x="88.9" y="27.6">1</text>
<text x="88.9" y="29.8">3</text>
<text x="99.7" y="27.6">2</text>
<text x="99.7" y="29.8">4</text>
<text x="165.4" y="28.5" transform="rotate(-90 165.4 28.5)">1</text>
<text x="169.7" y="28.5" transform="rotate(-90 169.7 28.5)">2</text>
<text x="252.8" y="34.2">1</text>
<text x="259.3" y="31" transform="rotate(-90 259.3 31)">3</text>
<text x="144" y="38.6">D5V</text>
<text x="154.9" y="38.6">C0603</text>
<text x="240.1" y="36.4">R0603</text>
<text x="259.3" y="39.5" transform="rotate(-90 259.3 39.5)">2</text>
<text x="262" y="38.6">SOT-23</text>
<text x="154.9" y="45.2">R0603</text>
<text x="229.4" y="46.9">D3V3</text>
<text x="71.2" y="58.2">3</text>
<text x="56.2" y="60.4">1</text>
<text x="71.2" y="62.6">2</text>
<text x="130.4" y="62.6">1</text>
<text x="191.4" y="62.6">16</text>
<text x="207.3" y="63.5">D3V3</text>
<text x="233.6" y="60.5">R0603</text>
<text x="264.6" y="63.3">2</text>
<text x="67.5" y="67">BATTARY</text>
<text x="80.6" y="69.2">D5V</text>
<text x="130.4" y="66.9">2</text>
<text x="130.4" y="71.3">3</text>
<text x="191.4" y="66.9">15</text>
<text x="191.4" y="71.3">14</text>
<text x="207.3" y="67.9">D5V</text>
<text x="226.3" y="71.3">1</text>
<text x="257.1" y="66.9">1</text>
<text x="266.3" y="69.2">SOT-23</text>
<text x="279.9" y="69.8">2</text>
<text x="56.2" y="75.7">8</text>
<text x="73.4" y="75.7">1</text>
<text x="130.4" y="75.7">4</text>
<text x="191.4" y="75.7">13</text>
<text x="226.3" y="73.5">2</text>
<text x="240.1" y="75.7">C0805</text>
<text x="264.6" y="72.9">3</text>
<text x="272.4" y="73.5">1</text>
<text x="281.6" y="75.7">SOT-</text>
<text x="286.3" y="75.7">23</text>
<text x="26" y="82.3">C0603</text>
<text x="56.2" y="80.1">2</text>
<text x="73.4" y="82.2">7</text>
<text x="73.4" y="80.1">5</text>
<text x="130.4" y="80.1">5</text>
<text x="191.4" y="80.1">12</text>
<text x="218.3" y="82.3">MIC</text>
<text x="279.9" y="79.5">3</text>
<text x="42.6" y="89.7">XTAL_CFS-145</text>
<text x="56.2" y="84.4">3</text>
<text x="62.7" y="89.7" transform="rotate(-90 62.7 89.7)">4</text>
<text x="73.4" y="84.4">6</text>
<text x="130.4" y="84.4">6</text>
<text x="130.4" y="88.8">7</text>
<text x="191.4" y="84.4">11</text>
<text x="191.4" y="88.8">10</text>
<text x="242.3" y="88.9">R0603</text>
<text x="255.4" y="88.9">R0603</text>
<text x="270.7" y="88.9">R0603</text>
<text x="26" y="93.2">C0603</text>
<text x="130.4" y="93.1">8</text>
<text x="191.4" y="93.1">9</text>
<text x="144" y="99.8">SOP16</text>
<text x="102.5" y="110.7">D5V</text>
<text x="40.6" y="119.4">1</text>
<text x="93.7" y="117.2">SS14</text>
<text x="148.3" y="117.2">KEYS</text>
<text x="163.7" y="117.2">R0603</text>
<text x="178.9" y="117.2">R0603</text>
<text x="260" y="119">D5V</text>
<text x="30.4" y="126">HEADER1X1</text>
<text x="54.4" y="123.8">R0805</text>
<text x="71.4" y="122.7" transform="rotate(-90 71.4 122.7)">1</text>
<text x="148.3" y="126">KEYS</text>
<text x="252.6" y="123.8">1</text>
<text x="252.6" y="125.9">2</text>
<text x="270.7" y="126">R0603</text>
<text x="40.6" y="128.1">1</text>
<text x="65.4" y="128.2">RB.2/.5</text>
<text x="71.4" y="129" transform="rotate(-90 71.4 129)">2</text>
<text x="82.8" y="128.2">C0603</text>
<text x="252.6" y="128.1">3</text>
<text x="252.6" y="130.3">4</text>
<text x="30.4" y="134.7">HEADER1X1</text>
<text x="137.7" y="136.9">D5V</text>
<text x="270.7" y="134.7">R0603</text>
<text x="42.8" y="141.2">1</text>
<text x="73.4" y="141.2">1</text>
<text x="242.3" y="139.1">HEADER4X1</text>
<text x="32.6" y="147.8">HEADER1X1</text>
<text x="63.2" y="147.8">HEADER1X1</text>
<text x="93.7" y="147.8">SS14</text>
</g>
<g font-size="1.9" fill="#00f">
<text x="262.5" y="19.4" transform="rotate(90 262.5 19.4)">+</text>
<text x="223.3" y="72.4">+</text>
</g>
<g font-size="1.9" fill="#004080">
<text x="263.1" y="20.2">1</text>
<text x="166.8" y="24.8" transform="rotate(-90 166.8 24.8)">1</text>
<text x="171.1" y="24.8" transform="rotate(-90 171.1 24.8)">2</text>
<text x="263.1" y="24.6">2</text>
<text x="63.8" y="59.6">Bat-2</text>
<text x="59.9" y="61.7">Bat+</text>
<text x="63.8" y="63.9">Bat-1</text>
<text x="134.2" y="63.9">P3.2/TXD1_/INT0/VBUS1/AIN3</text>
<text x="185.2" y="63.9">V33</text>
<text x="134.2" y="68.3">P1.4/T2_/CAP1_/SCS/TIN2/UCC1/AIN1</text>
<text x="179.7" y="68.3">VCC/VDD</text>
<text x="59.9" y="77.1">VCC1VCC2</text>
<text x="134.2" y="72.7">P1.5/MOSI/PWM1/TIN3/UCC2/AIN2</text>
<text x="134.2" y="77.1">P1.6/MISO/RXD1/TIN4</text>
<text x="179.5" y="77.1">P3.7/UDM</text>
<text x="179.7" y="72.7">GND/VSS</text>
<text x="222.6" y="72.7">1+</text>
<text x="222.6" y="74.9">2</text>
<text x="59.9" y="81.4">X1</text>
<text x="65.5" y="83.6">SCLK</text>
<text x="66.2" y="81.4">/RET</text>
<text x="134.2" y="81.4">P1.7/SCK/TXD1/TIN5</text>
<text x="179.9" y="81.4">P3.6/UDP</text>
<text x="59.9" y="85.8">X2</text>
<text x="64.1" y="86" transform="rotate(-90 64.1 86)">GND</text>
<text x="68.1" y="85.8">I/O</text>
<text x="134.2" y="85.8">RST/T2EX_/CAP2_</text>
<text x="168.2" y="85.8">P3.4/PWM2/RXD1_/T0</text>
<text x="134.2" y="90.1">P3.1/PWM2_/TXD</text>
<text x="134.2" y="94.5">P3.0/PWM1_/RXD</text>
<text x="156.3" y="94.5">P1.1/T2EX/CAP2/TIN1/VBUS2/AIN0</text>
<text x="179.8" y="90.1">P3.3/INT1</text>
<text x="36.9" y="120.7">1</text>
<text x="248.8" y="125.1">1</text>
<text x="36.9" y="129.5">1</text>
<text x="248.8" y="127.3">2</text>
<text x="248.8" y="129.5">3</text>
<text x="248.8" y="131.7">4</text>
<text x="39.1" y="142.6">1</text>
<text x="69.7" y="142.6">1</text>
</g>
<g font-size="1.9" fill="#f00">
<text x="11.2" y="29.9">UP</text>
<text x="46.1" y="29.9">DOWN</text>
<text x="81.1" y="29.9">SET</text>
<text x="225.2" y="34.2">BUZZER</text>
<text x="175" y="45.1">TIN</text>
<text x="116" y="62.6">VIN</text>
<text x="199" y="62.6">D3V3</text>
<text x="116" y="67">1302CLK</text>
<text x="116" y="71.3">1302DATA</text>
<text x="199" y="67">D5V</text>
<text x="199" y="71.3">GND</text>
<text x="116" y="75.7">1302RST</text>
<text x="201.2" y="75.7">UP</text>
<text x="80.6" y="80.1">1302RST</text>
<text x="80.6" y="82.3">1302CLK</text>
<text x="116" y="80.1">SET</text>
<text x="199" y="80.1">DOWNLOAD</text>
<text x="282" y="80.1">VIN</text>
<text x="79.3" y="84.5">1302DATA</text>
<text x="116" y="84.5">RST</text>
<text x="116" y="88.8">612CLK</text>
<text x="199" y="84.5">BUZZER</text>
<text x="199" y="88.8">DOWN</text>
<text x="116" y="93.2">612DIO</text>
<text x="199" y="93.2">TIN</text>
<text x="190.3" y="115">DOWNLOAD</text>
<text x="164.1" y="123.8">RST</text>
<text x="258" y="130.4">612DIO</text>
<text x="258" y="128.2">612CLK</text>
</g>
<g font-size="1.6">
<text x="36.5" y="7.9">5</text>
<text x="92.4" y="7.9">4</text>
<text x="148.3" y="7.9">3</text>
<text x="204.3" y="7.9">2</text>
<text x="260.2" y="7.9">1</text>
<text x="6.9" y="28.4">D</text>
<text x="288.7" y="28.4">D</text>
<text x="6.9" y="65.5">C</text>
<text x="288.7" y="65.5">C</text>
<text x="6.9" y="102.6">B</text>
<text x="288.7" y="102.6">B</text>
<text x="6.9" y="139.8">A</text>
<text x="288.7" y="139.8">A</text>
<text x="36.5" y="158.6">5</text>
<text x="92.4" y="158.6">4</text>
<text x="148.3" y="158.6">3</text>
<text x="204.3" y="158.6">2</text>
<text x="260.2" y="158.6">1</text>
</g>
</svg>
